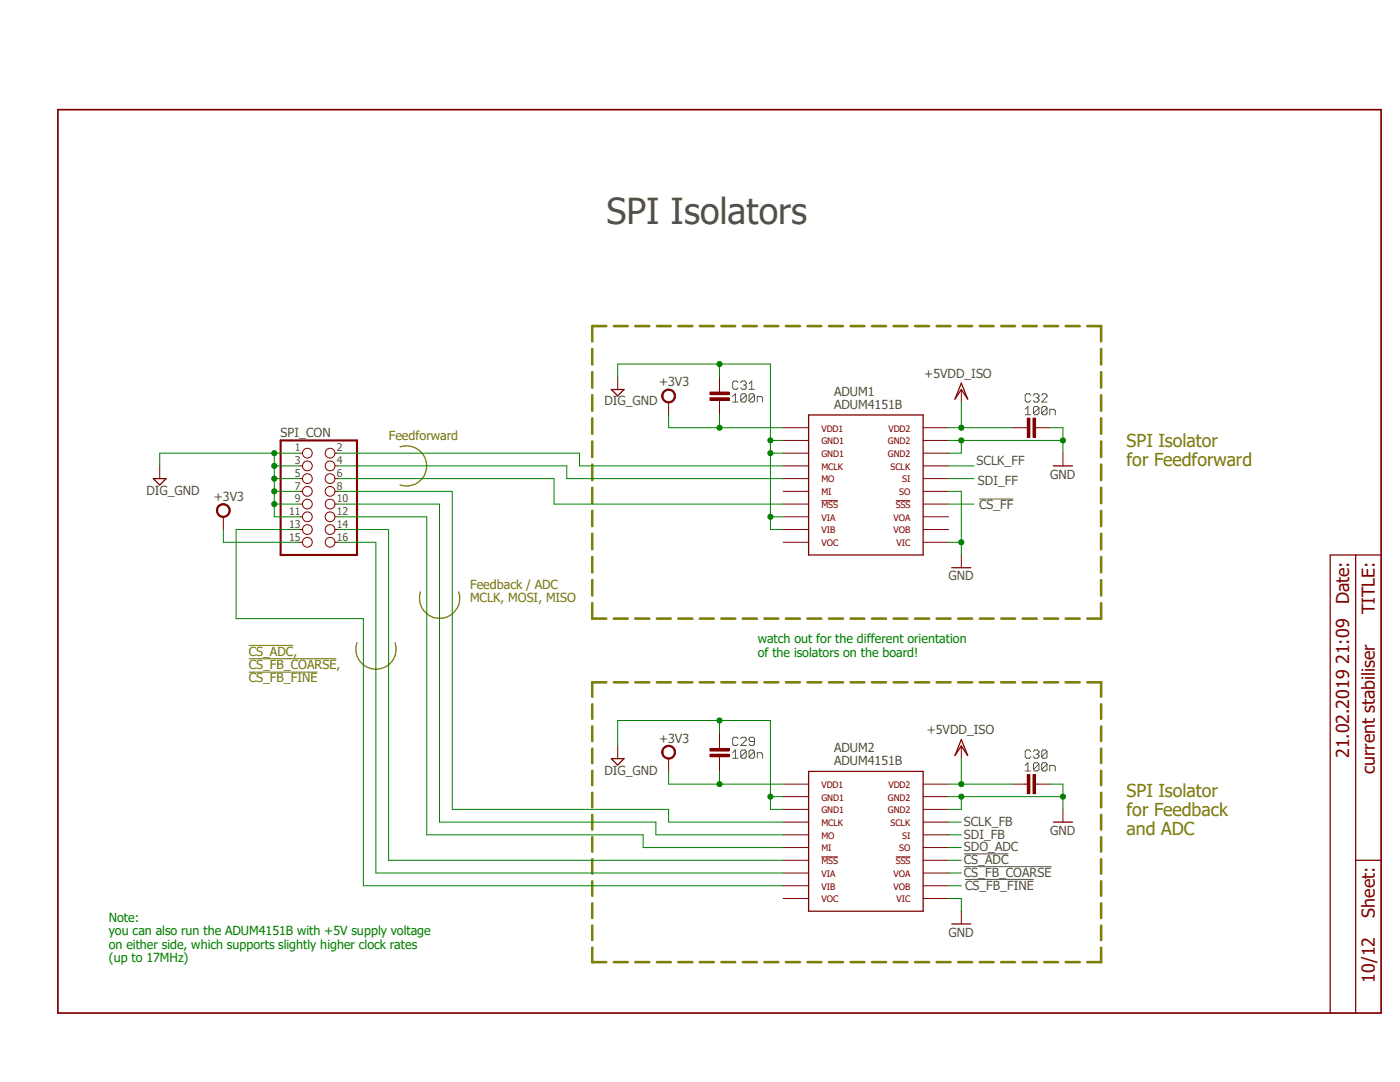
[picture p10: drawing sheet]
<svg xmlns="http://www.w3.org/2000/svg" width="279mm" height="216mm" viewBox="0 0 279 216" stroke-linecap="round" stroke-linejoin="round" font-family="sans-serif">
<path d="M11.2 21.4l265 181.1M276.2 21.4l-265 181.1" fill="none" stroke="#fff" stroke-width=".2"/>
<g fill="none" stroke="#808000" stroke-width=".51">
<path d="M118.2 69.6v3.1M118.2 74.3v3M118.2 78.9v3.1M121 65.1h-2.8v3M122.5 65.1h2.8M126.8 65.1h2.8M131.1 65.1h2.8M135.4 65.1h2.8M139.7 65.1h2.8M144 65.1h2.7M148.3 65.1h2.7M152.6 65.1h2.7"/>
<path d="M156.8 65.1h2.8M161.2 65.1h2.7M165.4 65.1h2.8M169.8 65.1h2.7M174 65.1h2.8M178.4 65.1h2.7M182.6 65.1h2.8M186.9 65.1h2.8M191.2 65.1h2.8M195.5 65.1h2.8M199.8 65.1h2.8M204.1 65.1h2.8"/>
<path d="M208.4 65.1h2.8M212.7 65.1h2.8M217 65.1h2.8v3M219.8 69.6v3.1M219.8 74.3v3M219.8 78.9v3.1M118.2 83.5v3.1M118.2 88.1v3.1M118.2 92.7v3.1M118.2 97.3v3.1M219.8 83.5v3.1M219.8 88.1v3.1"/>
<path d="M219.8 92.7v3.1M219.8 97.3v3.1M118.2 101.9v3.1M118.2 106.5v3.1M118.2 111.1v3.1M118.2 115.7v3.1M219.8 101.9v3.1M219.8 106.5v3.1M219.8 111.1v3.1M219.8 115.7v3.1M118.2 120.4v3h2.8M121 136.1h-2.8v2.9"/>
<path d="M122.5 123.4h2.8M122.5 136.1h2.8M126.8 123.4h2.8M126.8 136.1h2.8M131.1 123.4h2.8M131.1 136.1h2.8M135.4 123.4h2.8M135.4 136.1h2.8M139.7 123.4h2.8M139.7 136.1h2.8M144 123.4h2.7M144 136.1h2.7"/>
<path d="M148.3 123.4h2.7M148.3 136.1h2.7M152.6 123.4h2.7M152.6 136.1h2.7M156.8 123.4h2.8M156.8 136.1h2.8M161.2 123.4h2.7M161.2 136.1h2.7M165.4 123.4h2.8M165.4 136.1h2.8M169.8 123.4h2.7M169.8 136.1h2.7"/>
<path d="M174 123.4h2.8M174 136.1h2.8M178.4 123.4h2.7M178.4 136.1h2.7M182.6 123.4h2.8M182.6 136.1h2.8M186.9 123.4h2.8M186.9 136.1h2.8M191.2 123.4h2.8M191.2 136.1h2.8M195.5 123.4h2.8M195.5 136.1h2.8"/>
<path d="M199.8 123.4h2.8M199.8 136.1h2.8M204.1 123.4h2.8M204.1 136.1h2.8M208.4 123.4h2.8M208.4 136.1h2.8M212.7 123.4h2.8M212.7 136.1h2.8M217 136.1h2.8v2.9M219.8 120.4v3h-2.8M118.2 140.5v2.9M118.2 144.9v3"/>
<path d="M118.2 149.4v2.9M118.2 153.8v2.9M118.2 158.2v2.9M219.8 140.5v2.9M219.8 144.9v3M219.8 149.4v2.9M219.8 153.8v2.9M219.8 158.2v2.9M118.2 162.6v2.9M118.2 167v2.9M118.2 171.4v2.9M118.2 175.9v2.8"/>
<path d="M219.8 162.6v2.9M219.8 167v2.9M219.8 171.4v2.9M219.8 175.9v2.8M118.2 180.3v2.9M118.2 184.7v2.9M118.2 189.1v2.9h2.8M122.5 192h2.8M126.8 192h2.8M131.1 192h2.8M135.4 192h2.8M139.7 192h2.8"/>
<path d="M144 192h2.7M148.3 192h2.7M152.6 192h2.7M156.8 192h2.8M161.2 192h2.7M165.4 192h2.8M169.8 192h2.7M174 192h2.8M178.4 192h2.7M182.6 192h2.8M186.9 192h2.8M191.2 192h2.8"/>
<path d="M195.5 192h2.8M199.8 192h2.8M204.1 192h2.8M208.4 192h2.8M212.7 192h2.8M219.8 180.3v2.9M219.8 184.7v2.9M219.8 189.1v2.9h-2.8"/>
</g>
<path d="M79.8 89.2a4 4 0 0 1 5.4 3.8 4 4 0 0 1-5.4 3.8M83.9 118.1a4 4 0 0 0 3.8 5.3 4 4 0 0 0 3.8-5.3M71.2 128.3a4 4 0 0 0 3.8 5.2 4 4 0 0 0 3.8-5.2" fill="none" stroke="#808000" stroke-width=".25"/>
<path d="M49.7 128.8h8.8M49.7 131.4h17.4M49.7 134.1h13.6" fill="none" stroke="#808000" stroke-width=".2"/>
<g fill="none" stroke="#505050" stroke-width=".2">
<path d="M146.2 79.1l.6-.5v1.6M147.3 76.3l-.3-.3h-.5l-.3 .3v1.1l.3 .3h.5l.3-.3M147.8 76.3l.3-.3h.6l.2 .3v.3l-.2 .2M148.4 76.8h.3M148.7 76.8l.2 .3v.3l-.2 .3h-.6l-.3-.3M148.9 78.9l-.2-.3h-.6l-.3 .3v1M148.9 78.9v1l-.2 .3h-.6l-.3-.3M148.9 78.9l-1.1 1M149.5 77.7h1.1M149.5 76.6l.5-.6v1.7M150.6 78.9l-.3-.3h-.6l-.2 .3v1M150.6 78.9v1l-.3 .3h-.6l-.2-.3"/>
<path d="M150.6 78.9l-1.1 1M205.7 78.9l-.3-.3h-.5l-.3 .3v1l.3 .3h.5l.3-.3M206.2 78.9l.3-.3h.6l.2 .3v.2l-.2 .3M206.8 79.4h.3M207.1 79.4l.2 .3v.2l-.2 .3h-.6l-.3-.3M207.9 78.9l.3-.3h.5l.3 .3v.2l-1.1 1.1h1.1M146.2 80.2h1.1M151.1 80.2v-1.1h.8l.3 .3v.8M195.4 99.6h6.9M204.6 81.7l.5-.6v1.7M204.6 82.8h1.1M207.3 81.4l-.2-.3h-.6l-.3 .3v1.1"/>
<path d="M207.3 81.4v1.1l-.2 .3h-.6l-.3-.3M207.3 81.4l-1.1 1.1M209 81.4l-.3-.3h-.5l-.3 .3v1.1M209 81.4v1.1l-.3 .3h-.5l-.3-.3M209 81.4l-1.1 1.1M209.5 82.8v-1.1h.8l.3 .2v.9M146.2 150.2l.6-.6v1.7M146.2 151.3h1.1M147.3 147.4l-.3-.3h-.5l-.3 .3v1.1l.3 .3h.5l.3-.3M147.8 147.4l.3-.3h.6l.2 .3v.3l-1.1 1.1h1.1M148.9 149.9v1.1l-.2 .3h-.6l-.3-.3M148.9 149.9l-.2-.3h-.6l-.3 .3v1.1"/>
<path d="M148.9 149.9l-1.1 1.1M150.6 149.9v1.1l-.3 .3h-.6l-.2-.3M150.6 149.9l-.3-.3h-.6l-.2 .3v1.1M150.6 148h-.9l-.2-.3v-.3l.2-.3h.6l.3 .3v1.1l-.3 .3h-.6l-.2-.3M150.6 149.9l-1.1 1.1M151.1 151.3v-1.1h.8l.3 .3v.8M204.6 152.7l.5-.5v1.6M204.6 153.8h1.1M205.7 149.9l-.3-.3h-.5l-.3 .3v1.1l.3 .3h.5l.3-.3M206.2 149.9l.3-.3h.6l.2 .3v.3l-.2 .3M206.8 150.5h.3M207.1 150.5l.2 .2v.3l-.2 .3h-.6l-.3-.3"/>
<path d="M207.3 152.5v1l-.2 .3h-.6l-.3-.3M207.3 152.5l-.2-.3h-.6l-.3 .3v1M207.3 152.5l-1.1 1M209 152.5v1l-.3 .3h-.5l-.3-.3M209 152.5l-.3-.3h-.5l-.3 .3v1M209 149.9l-.3-.3h-.5l-.3 .3v1.1M209 149.9v1.1l-.3 .3h-.5l-.3-.3M209 152.5l-1.1 1M209 149.9l-1.1 1.1M209.5 153.8v-1.1h.8l.3 .3v.8M192.4 170.4h8.9M192.4 172.9h17.4"/>
<path d="M192.6 175.5h13.7"/>
</g>
<path d="M270.6 110.7v91.4M275.6 110.7h-10.1v91.4M161.4 153.9h22.8v27.9h-22.8zM210.2 164h3.8M270.6 171.7h5" fill="none" stroke="#800000" stroke-width=".25"/>
<path d="M11.6 21.9h264v180.2h-264z" fill="none" stroke="#800000" stroke-width=".34"/>
<g fill="none" stroke="#800000" stroke-width=".2">
<path d="M156.3 156.5h5.1M156.3 159h5.1M184.2 156.5h5.1M184.2 159h5.1M204.5 156.5h.6M206.4 156.5h.7M156.3 161.5h5.1M156.3 164h5.1M156.3 166.6h5.1M156.3 169.1h5.1M156.3 171.7h5.1M156.3 174.2h5.1"/>
<path d="M156.3 176.7h5.1M156.3 179.3h5.1M163.9 171h3.3M178.8 171h2.9M184.2 161.5h5.1M184.2 164h5.1M184.2 166.6h5.1M184.2 169.1h5.1M184.2 171.7h5.1M184.2 174.2h5.1M184.2 176.7h5.1M184.2 179.3h5.1"/>
<path d="M212.1 161.5v2.5"/>
</g>
<path d="M205 154.6h.5v3.8h-.5z" fill-rule="evenodd" fill="#800000"/>
<path d="M205 154.6h.5v3.8h-.5z" fill="none" stroke="#800000" stroke-width=".2"/>
<path d="M206.2 154.6h.5v3.8h-.5z" fill-rule="evenodd" fill="#800000"/>
<path d="M143.6 148.8v.7M143.6 150.7v.7M202 156.5h2.5M206.2 154.6h.5v3.8h-.5zM207.1 156.5h2.5" fill="none" stroke="#800000" stroke-width=".2"/>
<path d="M141.7 149.4h3.8v.5h-3.8z" fill-rule="evenodd" fill="#800000"/>
<path d="M141.7 149.4h3.8v.5h-3.8z" fill="none" stroke="#800000" stroke-width=".2"/>
<path d="M141.7 150.5h3.8v.5h-3.8z" fill-rule="evenodd" fill="#800000"/>
<g fill="none" stroke="#800000" stroke-width=".2">
<path d="M156.3 85.3h5.1M156.3 87.9h5.1M156.3 90.4h5.1M156.3 93h5.1M156.3 95.5h5.1M156.3 98h5.1M163.9 99.9h3.3M178.8 99.9h2.9M184.2 85.3h5.1M184.2 87.9h5.1M184.2 90.4h5.1M184.2 93h5.1"/>
<path d="M184.2 95.5h5.1M184.2 98h5.1M204.5 85.3h.6M206.4 85.3h.7M212.1 90.4v2.6M156.3 100.6h5.1M156.3 103.1h5.1M156.3 105.7h5.1M156.3 108.2h5.1M184.2 100.6h5.1M184.2 103.1h5.1M184.2 105.7h5.1"/>
<path d="M184.2 108.2h5.1M141.7 150.5h3.8v.5h-3.8zM143.6 146.3v2.5M143.6 151.4v2.5M191.9 181.8v2.6"/>
</g>
<path d="M161.4 82.8h22.8v27.9h-22.8zM210.2 93h3.8M189.9 184.4h3.9" fill="none" stroke="#800000" stroke-width=".25"/>
<path d="M205 83.4h.5v3.8h-.5z" fill-rule="evenodd" fill="#800000"/>
<path d="M205 83.4h.5v3.8h-.5z" fill="none" stroke="#800000" stroke-width=".2"/>
<path d="M206.2 83.4h.5v3.8h-.5z" fill-rule="evenodd" fill="#800000"/>
<path d="M143.6 77.7v.7M143.6 79.6v.7M202 85.3h2.5M206.2 83.4h.5v3.8h-.5zM207.1 85.3h2.5" fill="none" stroke="#800000" stroke-width=".2"/>
<path d="M141.7 78.2h3.8v.5h-3.8z" fill-rule="evenodd" fill="#800000"/>
<path d="M141.7 78.2h3.8v.5h-3.8z" fill="none" stroke="#800000" stroke-width=".2"/>
<path d="M141.7 79.4h3.8v.5h-3.8z" fill-rule="evenodd" fill="#800000"/>
<g fill="none" stroke="#800000" stroke-width=".2">
<path d="M141.7 79.4h3.8v.5h-3.8zM143.6 75.2v2.5M31.9 93v2.5M59.8 90.4h.6M59.8 93h.6M59.8 95.5h.6M59.8 98h.6M66.8 90.4h.6M66.8 93h.6M66.8 95.5h.6M66.8 98h.6M143.6 80.3v2.5"/>
<path d="M59.8 100.6h.6M59.8 103.1h.6M59.8 105.7h.6M59.8 108.2h.6M66.8 100.6h.6M66.8 103.1h.6M66.8 105.7h.6M66.8 108.2h.6M191.9 110.7v2.6"/>
<circle cx="61.3" cy="98" r=".98"/>
<circle cx="61.3" cy="93" r=".98"/>
<circle cx="61.3" cy="95.5" r=".98"/>
<circle cx="61.3" cy="90.4" r=".98"/>
<circle cx="65.9" cy="93" r=".98"/>
<circle cx="65.9" cy="90.4" r=".98"/>
<circle cx="65.9" cy="95.5" r=".98"/>
<circle cx="65.9" cy="98" r=".98"/>
<circle cx="61.3" cy="108.2" r=".98"/>
<circle cx="61.3" cy="100.6" r=".98"/>
<circle cx="61.3" cy="103.1" r=".98"/>
<circle cx="61.3" cy="105.7" r=".98"/>
<circle cx="65.9" cy="108.2" r=".98"/>
<circle cx="65.9" cy="105.7" r=".98"/>
<circle cx="65.9" cy="100.6" r=".98"/>
<circle cx="65.9" cy="103.1" r=".98"/>
</g>
<path d="M30.6 95.5h2.5l-1.2 1.3zM189.9 113.3h3.9" fill="none" stroke="#800000" stroke-width=".25"/>
<path d="M56 87.9h15.2v22.8h-15.2z" fill="none" stroke="#800000" stroke-width=".42"/>
<path d="M43.5 101a1.4 1.4 0 0 1 2.2 0 1.4 1.4 0 0 1-.7 2.2 1.4 1.4 0 0 1-1.8-1.3h.2a1.15 1.15 0 0 1 1.7-1 1.15 1.15 0 0 1 .2 1.9 1.15 1.15 0 0 1-1.8-.6l-.1-.3h-.2z" fill-rule="evenodd" fill="#800000"/>
<path d="M43.5 101a1.4 1.4 0 0 1 2.2 0 1.4 1.4 0 0 1-.7 2.2 1.4 1.4 0 0 1-1.8-1.3h.2a1.15 1.15 0 0 1 1.7-1 1.15 1.15 0 0 1 .2 1.9 1.15 1.15 0 0 1-1.8-.6l-.1-.3h-.2zM44.6 103.1v2.6" fill="none" stroke="#800000" stroke-width=".2"/>
<path d="M132.4 149.2a1.4 1.4 0 0 1 2.2 .1 1.4 1.4 0 0 1-.8 2.1 1.4 1.4 0 0 1-1.8-1.3h.3a1.13 1.13 0 0 1 1.5-1.1 1.13 1.13 0 0 1 .4 1.9 1.13 1.13 0 0 1-1.8-.4l-.1-.4h-.3z" fill-rule="evenodd" fill="#800000"/>
<path d="M132.4 149.2a1.4 1.4 0 0 1 2.2 .1 1.4 1.4 0 0 1-.8 2.1 1.4 1.4 0 0 1-1.8-1.3h.3a1.13 1.13 0 0 1 1.5-1.1 1.13 1.13 0 0 1 .4 1.9 1.13 1.13 0 0 1-1.8-.4l-.1-.4h-.3zM133.4 151.4v2.5" fill="none" stroke="#800000" stroke-width=".2"/>
<path d="M132.4 78.1a1.4 1.4 0 0 1 2.2 .2 1.4 1.4 0 0 1-.8 2.1 1.4 1.4 0 0 1-1.8-1.4h.3a1.13 1.13 0 0 1 1.6-1.1 1.13 1.13 0 0 1 .3 1.9 1.13 1.13 0 0 1-1.8-.4l-.1-.4h-.3z" fill-rule="evenodd" fill="#800000"/>
<path d="M123.3 75.2v2.5M132.4 78.1a1.4 1.4 0 0 1 2.2 .2 1.4 1.4 0 0 1-.8 2.1 1.4 1.4 0 0 1-1.8-1.4h.3a1.13 1.13 0 0 1 1.6-1.1 1.13 1.13 0 0 1 .3 1.9 1.13 1.13 0 0 1-1.8-.4l-.1-.4h-.3zM191.9 77.7v2.6M133.4 80.3v2.5M123.3 148.8v2.6M191.9 148.8v2.6" fill="none" stroke="#800000" stroke-width=".2"/>
<path d="M122 77.7h2.5l-1.2 1.3zM191.9 76.5l1.2 3.1-1.2-1.9-1.3 1.9zM122 151.4h2.5l-1.2 1.3zM191.9 147.6l1.2 3.1-1.2-1.9-1.3 1.9z" fill="none" stroke="#800000" stroke-width=".25"/>
<path d="M189.3 159h22.8M191.9 159v2.5h-2.6" fill="none" stroke="#008000" stroke-width=".2"/>
<circle cx="191.9" cy="159" r=".51" fill="#008000"/>
<g fill="none" stroke="#008000" stroke-width=".2">
<path d="M209.6 156.5h2.5v5"/>
<circle cx="191.9" cy="159" r=".51"/>
</g>
<circle cx="212.1" cy="159" r=".51" fill="#008000"/>
<g fill="none" stroke="#008000" stroke-width=".2">
<path d="M189.3 87.9h22.8M191.9 87.9v2.5h-2.6M189.3 179.3h2.6v2.5"/>
<circle cx="212.1" cy="159" r=".51"/>
</g>
<circle cx="191.9" cy="87.9" r=".51" fill="#008000"/>
<g fill="none" stroke="#008000" stroke-width=".2">
<path d="M209.6 85.3h2.5v5.1"/>
<circle cx="191.9" cy="87.9" r=".51"/>
</g>
<circle cx="212.1" cy="87.9" r=".51" fill="#008000"/>
<g fill="none" stroke="#008000" stroke-width=".2">
<path d="M189.3 108.2h2.6v2.5"/>
<circle cx="212.1" cy="87.9" r=".51"/>
</g>
<circle cx="191.9" cy="108.2" r=".51" fill="#008000"/>
<g fill="none" stroke="#008000" stroke-width=".2">
<path d="M67.4 98h22.9v63.5h43.1v2.5h22.9M67.4 95.5h43.2v5.1h45.7M67.4 93h45.7v2.5h43.2M67.4 90.4h48.3v2.6h40.6M189.3 98h2.6v10.2M189.3 93h5.1M189.3 95.5h5.1M59.8 105.7h-12.7v17.7h25.4v53.3h83.8M67.4 103.1h17.8v63.5h43.2v2.5h27.9M67.4 100.6h20.3v63.4h43.2v2.6h25.4M67.4 105.7h10.2v66h78.7M67.4 108.2h7.6v66h81.3"/>
<path d="M156.3 103.1h-2.5v2.6h2.5M189.3 100.6h5.1M189.3 166.6h2.6M189.3 169.1h2.6M189.3 171.7h2.6M189.3 174.2h2.6M189.3 176.7h2.6M189.3 164h2.6"/>
<circle cx="191.9" cy="108.2" r=".51"/>
</g>
<circle cx="153.8" cy="103.1" r=".51" fill="#008000"/>
<g fill="none" stroke="#008000" stroke-width=".2">
<path d="M123.3 75.2v-2.6h20.3v2.6"/>
<circle cx="153.8" cy="103.1" r=".51"/>
</g>
<circle cx="143.6" cy="72.6" r=".51" fill="#008000"/>
<g fill="none" stroke="#008000" stroke-width=".2">
<path d="M143.6 72.6h10.2v15.3h2.5"/>
<circle cx="143.6" cy="72.6" r=".51"/>
</g>
<circle cx="153.8" cy="87.9" r=".51" fill="#008000"/>
<g fill="none" stroke="#008000" stroke-width=".2">
<path d="M153.8 87.9v15.2M153.8 90.4h2.5"/>
<circle cx="153.8" cy="87.9" r=".51"/>
</g>
<circle cx="153.8" cy="90.4" r=".51" fill="#008000"/>
<g fill="none" stroke="#008000" stroke-width=".2">
<path d="M59.8 100.6h-5.1v2.5h5.1"/>
<circle cx="153.8" cy="90.4" r=".51"/>
</g>
<circle cx="54.7" cy="100.6" r=".51" fill="#008000"/>
<g fill="none" stroke="#008000" stroke-width=".2">
<path d="M59.8 98h-5.1v2.6"/>
<circle cx="54.7" cy="100.6" r=".51"/>
</g>
<circle cx="54.7" cy="98" r=".51" fill="#008000"/>
<g fill="none" stroke="#008000" stroke-width=".2">
<path d="M59.8 95.5h-5.1v2.5"/>
<circle cx="54.7" cy="98" r=".51"/>
</g>
<circle cx="54.7" cy="95.5" r=".51" fill="#008000"/>
<g fill="none" stroke="#008000" stroke-width=".2">
<path d="M59.8 93h-5.1v2.5"/>
<circle cx="54.7" cy="95.5" r=".51"/>
</g>
<circle cx="54.7" cy="93" r=".51" fill="#008000"/>
<g fill="none" stroke="#008000" stroke-width=".2">
<path d="M59.8 90.4h-5.1v2.6"/>
<circle cx="54.7" cy="93" r=".51"/>
</g>
<circle cx="54.7" cy="90.4" r=".51" fill="#008000"/>
<g fill="none" stroke="#008000" stroke-width=".2">
<path d="M54.7 90.4h-22.8v2.6M153.8 159h2.5M153.8 143.8v17.7h2.5"/>
<circle cx="54.7" cy="90.4" r=".51"/>
</g>
<circle cx="153.8" cy="159" r=".51" fill="#008000"/>
<g fill="none" stroke="#008000" stroke-width=".2">
<path d="M153.8 143.8h-10.2v2.5"/>
<circle cx="153.8" cy="159" r=".51"/>
</g>
<circle cx="143.6" cy="143.8" r=".51" fill="#008000"/>
<g fill="none" stroke="#008000" stroke-width=".2">
<path d="M133.4 82.8v2.5h22.9M143.6 82.8v2.5M44.6 105.7v2.5h15.2M143.6 143.8h-20.3v5"/>
<circle cx="143.6" cy="143.8" r=".51"/>
</g>
<circle cx="143.6" cy="85.3" r=".51" fill="#008000"/>
<g fill="none" stroke="#008000" stroke-width=".2">
<path d="M133.4 153.9v2.6h22.9M143.6 153.9v2.6"/>
<circle cx="143.6" cy="85.3" r=".51"/>
</g>
<circle cx="143.6" cy="156.5" r=".51" fill="#008000"/>
<g fill="none" stroke="#008000" stroke-width=".2">
<path d="M189.3 85.3h12.7M191.9 80.3v5"/>
<circle cx="143.6" cy="156.5" r=".51"/>
</g>
<circle cx="191.9" cy="85.3" r=".51" fill="#008000"/>
<g fill="none" stroke="#008000" stroke-width=".2">
<path d="M189.3 156.5h12.7M191.9 151.4v5.1"/>
<circle cx="191.9" cy="85.3" r=".51"/>
</g>
<circle cx="191.9" cy="156.5" r=".51" fill="#008000"/>
<circle cx="191.9" cy="156.5" r=".51" fill="none" stroke="#008000" stroke-width=".2"/>
<text font-size="7.2" fill="#505050" x="121" y="44.7">SPI Isolators</text>
<g font-size="3.6" fill="#808000">
<text x="224.8" y="89.2">SPI Isolator</text>
<text x="224.8" y="93">for Feedforward</text>
<text x="224.8" y="159">SPI Isolator</text>
<text x="224.8" y="162.8">for Feedback</text>
<text x="224.8" y="166.6">and ADC</text>
</g>
<g font-size="3.6" fill="#800000">
<text x="269.3" y="120.6" transform="rotate(-90 269.3 120.6)">Date:</text>
<text x="274.4" y="122.5" transform="rotate(-90 274.4 122.5)">TITLE:</text>
<text x="269.3" y="151.3" transform="rotate(-90 269.3 151.3)">21.02.2019 21:09</text>
<text x="274.4" y="154.5" transform="rotate(-90 274.4 154.5)">current stabiliser</text>
<text x="274.4" y="183.1" transform="rotate(-90 274.4 183.1)">Sheet:</text>
<text x="274.4" y="196" transform="rotate(-90 274.4 196)">10/12</text>
</g>
<g font-size="2.5" fill="#505050">
<text x="131.5" y="77.1">+3V3</text>
<text x="184.4" y="75.5">+5VDD_ISO</text>
<text x="120.6" y="80.9">DIG_GND</text>
<text x="166.5" y="81.5">ADUM4151B</text>
<text x="166.5" y="79">ADUM1</text>
<text x="56" y="87.3">SPI_CON</text>
<text x="194.9" y="92.7">SCLK_FF</text>
<text x="209.6" y="95.5">GND</text>
<text x="29.2" y="98.7">DIG_GND</text>
<text x="42.7" y="100">+3V3</text>
<text x="195.2" y="96.8">SDI_FF</text>
<text x="195.4" y="101.6">CS_FF</text>
<text x="189.3" y="115.8">GND</text>
<text x="131.5" y="148.2">+3V3</text>
<text x="185" y="146.6">+5VDD_ISO</text>
<text x="120.6" y="154.6">DIG_GND</text>
<text x="166.5" y="152.7">ADUM4151B</text>
<text x="166.5" y="150.1">ADUM2</text>
<text x="192.4" y="167.3">SDI_FB</text>
<text x="192.4" y="164.8">SCLK_FB</text>
<text x="209.6" y="166.6">GND</text>
<text x="192.4" y="169.9">SDO_ADC</text>
<text x="192.4" y="172.4">CS_ADC</text>
<text x="192.4" y="175">CS_FB_COARSE</text>
<text x="192.6" y="177.5">CS_FB_FINE</text>
<text x="189.3" y="186.9">GND</text>
</g>
<g font-size="2.5" fill="#808000">
<text x="77.6" y="87.9">Feedforward</text>
<text x="93.8" y="117.5">Feedback / ADC</text>
<text x="93.8" y="120.1">MCLK, MOSI, MISO</text>
<text x="49.7" y="130.8">CS_ADC,</text>
<text x="49.7" y="133.5">CS_FB_COARSE,</text>
<text x="49.7" y="136.1">CS_FB_FINE</text>
</g>
<g font-size="2.5" fill="#008000">
<text x="151.2" y="128.4">watch out for the different orientation</text>
<text x="151.2" y="131.1">of the isolators on the board!</text>
<text x="21.7" y="184">Note:</text>
<text x="21.7" y="186.7">you can also run the ADUM4151B with +5V supply voltage</text>
<text x="21.7" y="189.3">on either side, which supports slightly higher clock rates</text>
<text x="21.7" y="192">(up to 17MHz)</text>
</g>
<g font-size="2.1" fill="#505050">
<text x="58.8" y="90.1">1</text>
<text x="58.8" y="92.6">3</text>
<text x="58.8" y="95.2">5</text>
<text x="67.2" y="90.1">2</text>
<text x="67.2" y="92.6">4</text>
<text x="67.2" y="95.2">6</text>
<text x="58.8" y="97.7">7</text>
<text x="58.8" y="100.2">9</text>
<text x="67.2" y="97.7">8</text>
<text x="67.2" y="100.2">10</text>
<text x="57.7" y="102.8">11</text>
<text x="57.7" y="105.3">13</text>
<text x="57.7" y="107.9">15</text>
<text x="67.2" y="102.8">12</text>
<text x="67.2" y="105.3">14</text>
<text x="67.2" y="107.9">16</text>
</g>
<g font-size="1.8" fill="#800000">
<text x="163.9" y="86.1">VDD1</text>
<text x="163.9" y="88.6">GND1</text>
<text x="177.2" y="88.6">GND2</text>
<text x="177.3" y="86.1">VDD2</text>
<text x="163.9" y="91.2">GND1</text>
<text x="163.9" y="93.7">MCLK</text>
<text x="177.2" y="91.2">GND2</text>
<text x="177.7" y="93.7">SCLK</text>
<text x="163.9" y="96.3">MO</text>
<text x="163.9" y="98.8">MI</text>
<text x="163.9" y="101.3">MSS</text>
<text x="178.8" y="101.3">SSS</text>
<text x="179.5" y="98.8">SO</text>
<text x="180" y="96.3">SI</text>
<text x="163.9" y="103.9">VIA</text>
<text x="163.9" y="106.4">VIB</text>
<text x="178.3" y="106.4">VOB</text>
<text x="178.3" y="103.9">VOA</text>
<text x="163.9" y="109">VOC</text>
<text x="178.9" y="109">VIC</text>
<text x="163.9" y="157.2">VDD1</text>
<text x="163.9" y="159.8">GND1</text>
<text x="177.2" y="159.8">GND2</text>
<text x="177.3" y="157.2">VDD2</text>
<text x="163.9" y="162.3">GND1</text>
<text x="163.9" y="164.8">MCLK</text>
<text x="163.9" y="167.3">MO</text>
<text x="177.2" y="162.3">GND2</text>
<text x="177.7" y="164.8">SCLK</text>
<text x="180" y="167.3">SI</text>
<text x="163.9" y="169.9">MI</text>
<text x="163.9" y="172.4">MSS</text>
<text x="178.8" y="172.4">SSS</text>
<text x="179.5" y="169.9">SO</text>
<text x="163.9" y="175">VIA</text>
<text x="163.9" y="177.5">VIB</text>
<text x="178.3" y="177.5">VOB</text>
<text x="178.3" y="175">VOA</text>
<text x="163.9" y="180">VOC</text>
<text x="178.9" y="180">VIC</text>
</g>
</svg>
